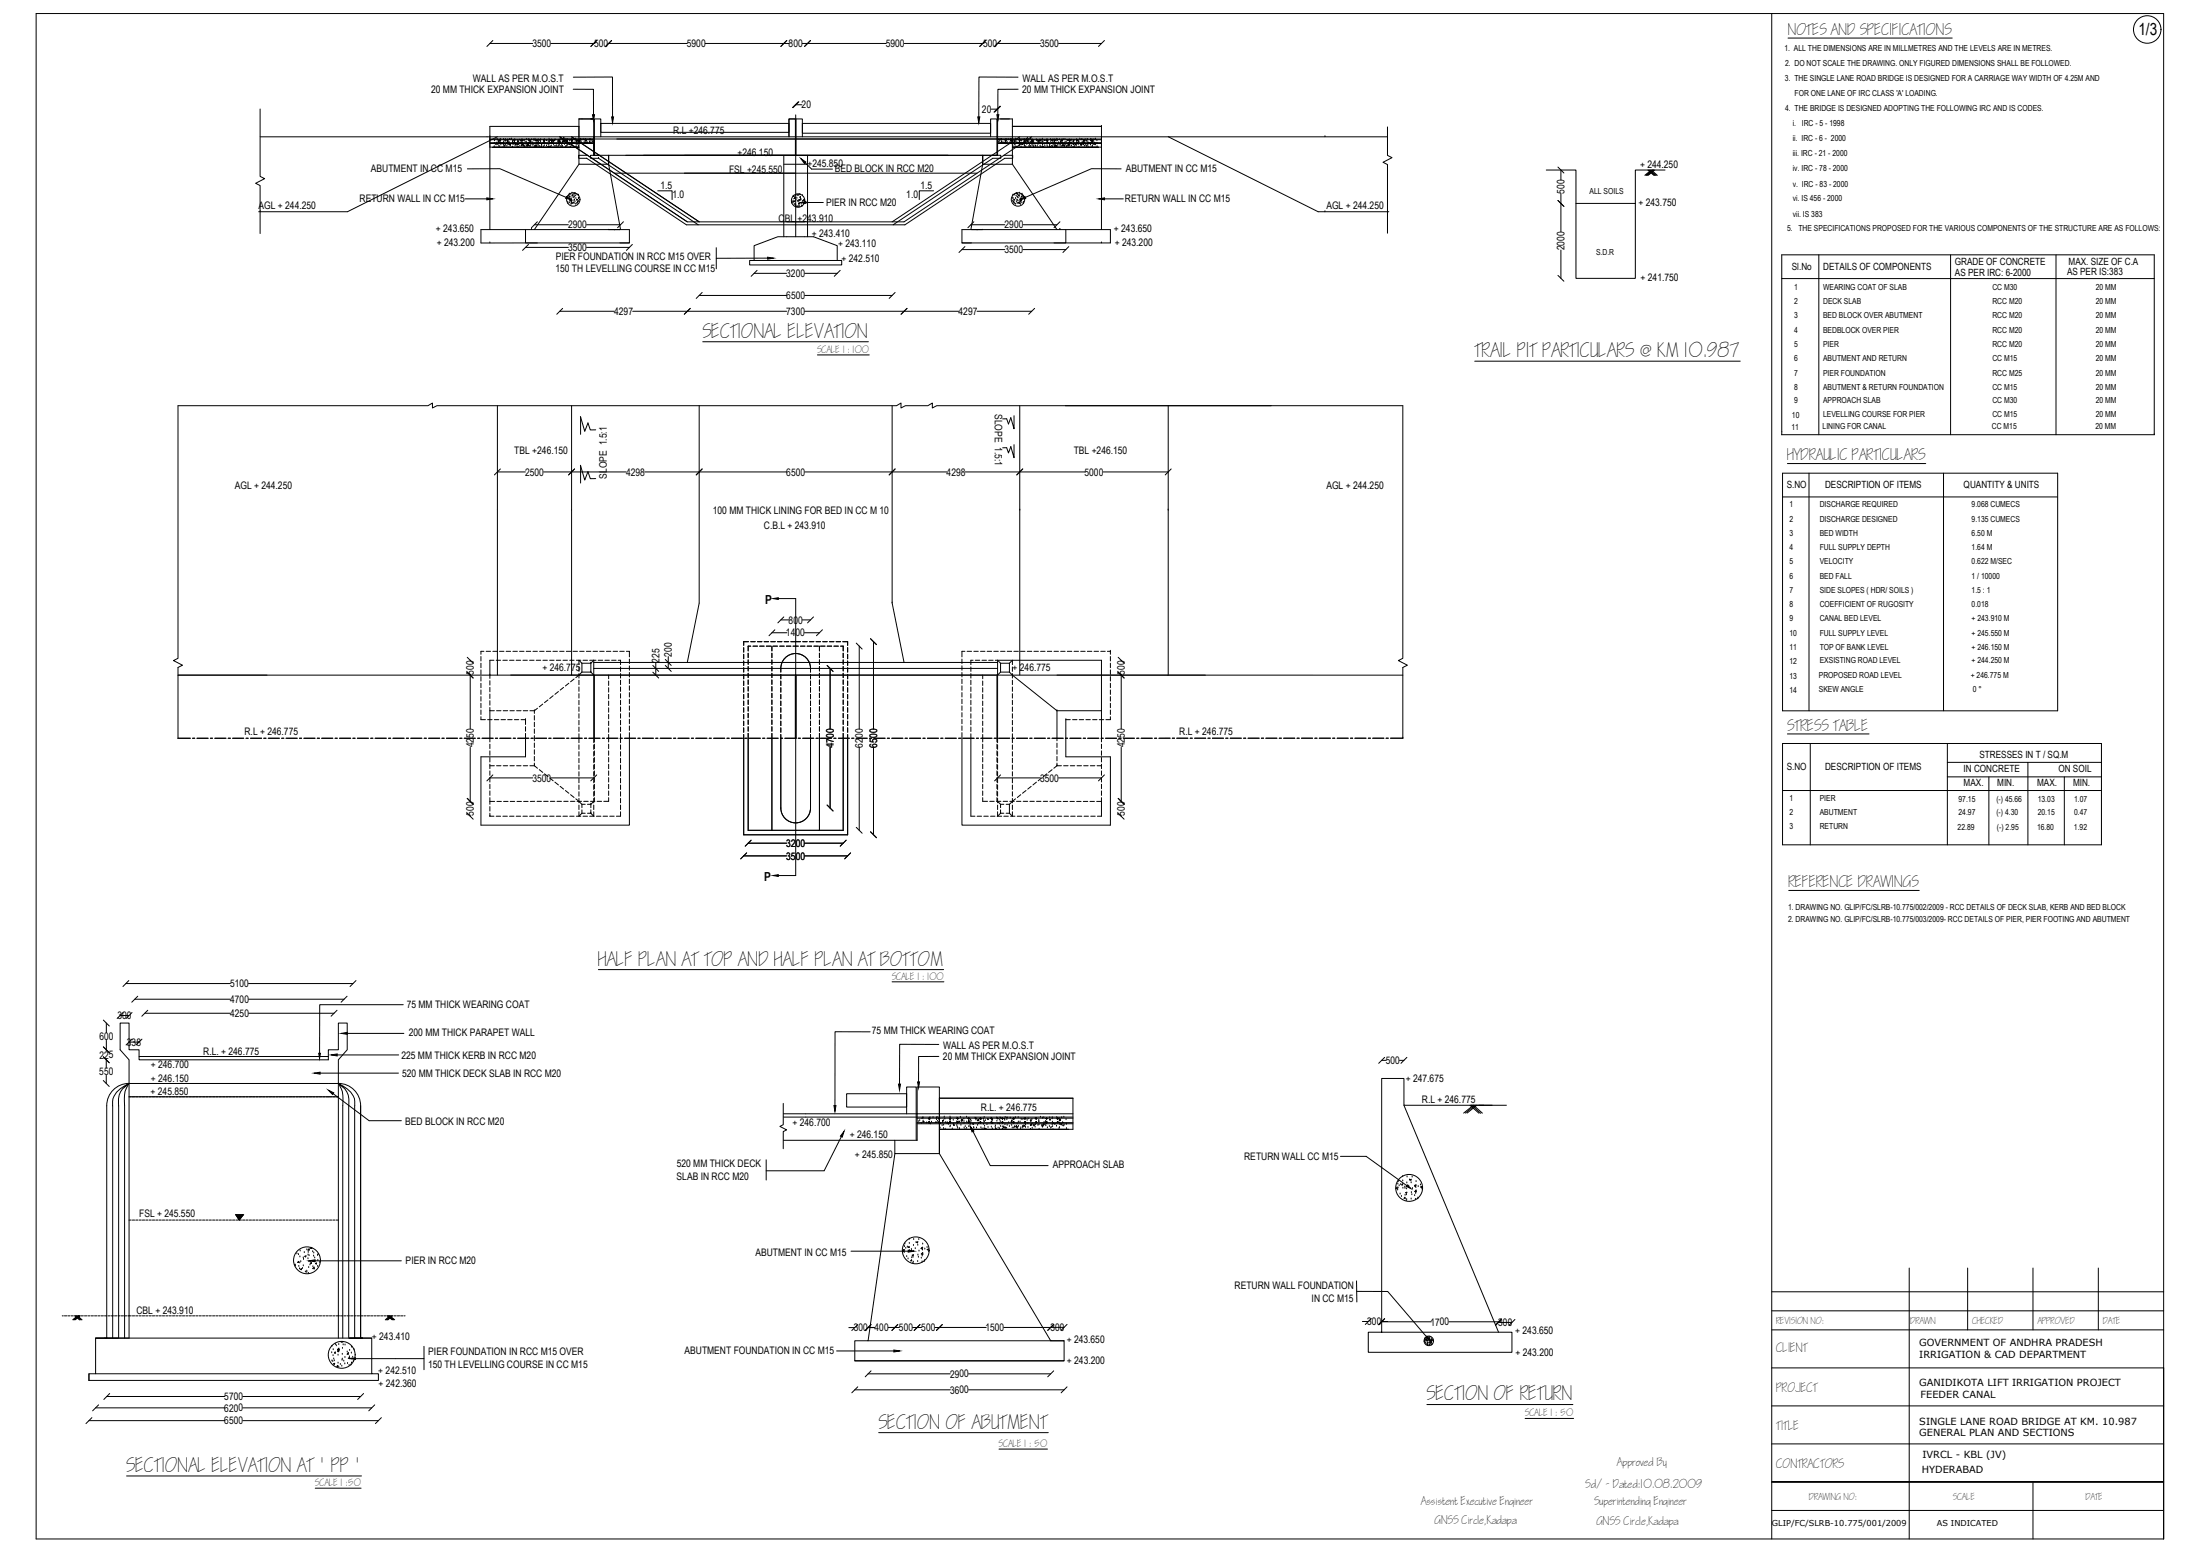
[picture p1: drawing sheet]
<svg xmlns="http://www.w3.org/2000/svg" width="1189mm" height="841mm" viewBox="0 0 1189 841" stroke-linecap="round" stroke-linejoin="round" font-family="sans-serif">
<!-- layer: MAIN -->
<g fill="#000" stroke="#000" stroke-width=".54">
<path d="M320 62h1v3zM331 63h1l-1 3zM528 63h1v3zM539 62h1l-1 3zM433 86l2 2zM263 107h3l-3 1zM306 106l3 2-3-1zM433 109h2v1zM551 108l3-2v1zM594 107h3v1zM415 139h3l-3 1zM418 323h3v1z"/>
<path d="M418 473l3-1v1zM184 558h4v1zM172 569h1v3zM170 580l3-1v1zM179 570l3-1v1zM177 589l3 1v1zM451 597h1l-1 3zM486 586h1l-1 3zM496 584h1l-1 4zM456 611l-1 3h-1zM524 608l2 3h-1zM127 656h5l-3 3z"/>
<path d="M760 640l2 2-2-1zM491 675l3 1h-3zM167 681l3-1v2zM189 734l3-1v1zM483 729l3 1h-3zM771 722l2 2z"/>
</g>
<g fill="none" stroke="#000" stroke-width=".54">
<path d="M957 7v824M265 23h23M298 23h23M329 23h42M381 23h45M434 23h45M489 23h42M539 23h23M572 23h23M966 21h89M141 59v36l2 2-5 2 3 1v26M310 48h11v14"/>
<path d="M310 42h21v21M430 57h3M536 59h3M550 42h-21v21M550 48h-11v14M265 79h48h-47M265 75h56M265 77h56M265 68h48M313 64h8zM313 64v10M321 64v10"/>
<path d="M321 74v-10h4v10M430 64h-4v10v-10h4v11M434 74v-10h-4v11M535 74v-10h4v10M539 75h56M539 77h56M539 74v-10h8v10M594 79h-47h48M595 68h-48h48M750 69v15l2 1-5 3 3 1v37M253 91h17l36 16M321 84h218"/>
<path d="M435 88l4 3h11M606 91h-16l-36 16M836 92h16v58h32v-58h16M844 92v5M889 95l3-3 4 3M890 92l4 3M891 92l3 3M892 92l3 3M893 92l-4 3M894 92l-4 3M894 92l-3 3M251 107h12"/>
<path d="M307 109h.1M307 106h.1M307 110h.1M308 105h.1M308 106h.1M308 108h.1M308 110h.1M308 109h.1M308 108l1 1zM309 110h.1M309 108h.1M309 107h.1"/>
<path d="M309 109h.1M309 104h.1M309 106h.1M309 105h.1M310 110h.1M310 107h.1M310 105h.1M310 108h.1M310 106h.1M311 104h.1M311 109h.1M311 106h.1"/>
<path d="M311 110h.1M311 107h.1M312 108h.1M312 110h.1M312 105h.1M312 109h.1M313 107h.1M313 105h.1M313 109h.1M355 103h8v5M428 109v1M428 110h.1"/>
<path d="M428 109h.1M429 109h.1M429 106h.1M429 110h.1M429 107h.1M430 110h.1M430 109h.1M430 111h.1M430 107h.1M430 106h.1M430 108h.1M431 111h.1"/>
<path d="M431 107h.1M431 105h.1M431 106h.1M431 109h.1M431 112h.1M432 109h.1M432 111h.1M432 110h-1zM432 105h.1M432 108h.1M432 112h.1M432 110h.1"/>
<path d="M432 107h.1M433 107h.1M433 108h.1M433 110h.1M433 111h.1M434 106h.1M434 109h.1M434 110h.1M434 108h.1M435 110h.1M435 108h.1M435 109h10"/>
<path d="M505 103h-8v5M547 109h.1M547 107h.1M547 105h.1M548 109h.1M548 110h.1M548 108h.1M548 105h.1M549 107h.1M549 110h.1M549 104h.1M549 106h.1"/>
<path d="M549 109h.1M550 108h.1M550 106h.1M550 110h.1M550 105h.1M550 107h.1M551 105h.1M551 110h.1M551 106h.1M551 104h.1M551 109v-1zM551 109h.1"/>
<path d="M551 107h.1M551 108h.1M552 105h.1M552 106h.1M552 109h.1M552 110h.1M552 108h.1M553 106h.1M553 110h.1M553 109h.1M597 107h10M844 105v20"/>
<path d="M852 110h32M284 134h23M289 121h18M317 134h23M317 121h18M387 134v11M415 139l-28 1M520 135h23M525 121h18M553 135h23M553 121h18M844 135v15"/>
<path d="M963 138h201v97h-201zM983 138v97M1054 138v97M1111 138v97M378 160h47M408 148h17M435 148h17M435 160h47M963 150h201M302 168h30M342 168h83M435 168h83"/>
<path d="M528 168h30M380 185h89M442 192h28M797 195h143M576 219h182v137l-2 1 5 2-3 2M687 219h-181l-2 1v-2l-3 1h-12l-2 1v-2l-3 1h-248l-2 1v-2l-3 1h-135v137l-2 1 5 2-3 2M314 225l2 8 2-5 1 4h3M314 225v10M548 225v7l-2-6-1 3-1-3h-2M963 233h.1M1164 235h.1M269 255h15"/>
<path d="M294 255h44M314 251l2 8 2-4 1 4h3M314 252v9M348 255h77M435 255h77M522 255h64M548 240v7l-2-6-1 4-1-3h-2M596 255h35M963 256h149v128h-149zM966 250h75M978 256v128M1050 256v128"/>
<path d="M963 268h149M421 323h9v150h-9M422 335h4M434 335h4M254 357h.1M354 358v7M361 355v6M417 342h8M435 342h8M464 349v45M472 347v47M606 357h.1"/>
<path d="M96 365h48M254 364v30M430 365v34M430 365v34h-6M449 361v33M606 364v30M96 399h7M104 399h1M106 399h6M114 399h1M116 399h6M123 399h2"/>
<path d="M126 399h6M133 399h1M135 399h6M143 399h1M145 399h6M152 399h1M155 399h6M162 399h1M164 399h6M171 399h2M174 399h6M181 399h1"/>
<path d="M183 399h6M191 399h1M193 399h6M200 399h2M203 399h6M210 399h1M212 399h6M220 399h1M222 399h6M229 399h1M232 399h6M239 399h1"/>
<path d="M241 399h6M248 399h2M251 399h6M258 399h1M260 399h7M268 399h1M270 399h6M277 399h2M280 399h6M287 399h1M289 399h6M297 399h1"/>
<path d="M299 399h6M306 399h1M309 399h6M316 399h1M318 399h6M325 399h2M328 399h6M335 399h1M337 399h7M345 399h1M347 399h6M354 399h2"/>
<path d="M357 399h6M364 399h1M366 399h6M374 399h1M376 399h6M383 399h1M386 399h6M393 399h1M395 399h6M402 399h2M405 399h6M412 399h1"/>
<path d="M414 399h7M422 399h1M431 399h2M434 399h6M441 399h1M443 399h6M451 399h1M453 399h6M460 399h1M463 399h6M470 399h1M472 399h6"/>
<path d="M479 399h2M482 399h6M489 399h1M492 399h6M499 399h1M501 399h6M508 399h2M511 399h6M518 399h1M520 399h6M528 399h1M530 399h6"/>
<path d="M537 399h1M540 399h6M547 399h1M549 399h6M556 399h2M559 399h6M566 399h1M569 399h6M576 399h1M578 399h6M585 399h2M588 399h6"/>
<path d="M595 399h1M597 399h6M605 399h1M607 399h6M614 399h1M617 399h6M624 399h1M626 399h6M633 399h2M636 399h6M643 399h1M646 399h6"/>
<path d="M654 399h-1M655 399h6M662 399h2M671 399h-6M672 399h1M674 399h6M682 399h1M684 399h6M691 399h1M694 399h6M702 399h-1M703 399h6"/>
<path d="M710 399h2M719 399h-6M720 399h1M723 399h6M730 399h1M732 399h6M739 399h2M742 399h6M750 399h-1M751 399h7M966 396h44M254 404v29"/>
<path d="M449 404v32M464 404v44M472 404v47M606 404v29M963 402h173v54h-173zM978 402v54M1052 402v54M1052 420h84M1052 412h84M1075 420v36M1096 412v44M1116 420v36"/>
<path d="M265 420h23M298 420h23M539 420h23M572 420h23M963 427h173M254 441h.1M404 455h21M435 455h21M606 441h.1M402 462h23M435 462h23M967 481h70"/>
<path d="M68 531h56M73 540h51M134 531h57M134 540h52M323 524h187M482 530h28M57 553v5M65 553h5v14h5v5h102v-5h6v-14h5v14l-5 5v13h-113v-13l-5-5zM65 549h5M78 547h46M134 547h47M188 558h30"/>
<path d="M218 543h-45v26M470 557h-19v40M57 562v6M57 572v5M70 563h5M75 571h102M173 580h42M182 570h33M507 564h-21v22M507 571h-11v13M747 573h2M756 573h3"/>
<path d="M57 581v4M58 597v126M61 597v126M64 597v126M67 597v126M70 585v138h-18h149M71 592h-1h107M72 592h1M73 592h2M75 592h1M77 592h1M79 592h1"/>
<path d="M81 592h1M82 592h2M84 592h1M86 592h1M88 592h1M90 592h1M91 592h2M93 592h1M95 592h1M97 592h1M99 592h1M100 592h2"/>
<path d="M102 592h1M104 592h1M106 592h1M108 592h1M109 592h2M111 592h1M113 592h1M115 592h1M117 592h1M118 592h2M120 592h1M122 592h1"/>
<path d="M124 592h1M126 592h1M127 592h2M129 592h1M131 592h1M133 592h1M135 592h1M136 592h2M138 592h2M140 592h1M142 592h1M144 592h1"/>
<path d="M146 592h1M147 592h2M149 592h1M151 592h1M153 592h1M155 592h1M156 592h2M158 592h1M160 592h1M162 592h1M164 592h1M165 592h2"/>
<path d="M167 592h1M169 592h1M171 592h1M173 592h1M174 592h2M176 592h7M180 591l19 14h18M183 585v138M185 597v126M188 597v126M192 597v126M195 597v126"/>
<path d="M423 596v12h-2l4 2-2 1v10M508 593h72h-72v9v-15h-12v15M794 597l5 4M795 597h11M795 597l5 4M797 597l-5 4M798 597l-5 4M455 614l-10 18h-31M490 602v-15h5v15M496 603h84M496 604h84M496 606h84"/>
<path d="M496 607h84M526 611l9 19h31M577 610h-69h72M791 601l5-4 5 4M414 626v11M724 625h14l22 15M755 640h.1M756 638h.1M757 640h.1M758 639v1h-1zM758 636h.1M758 638h.1"/>
<path d="M760 639h.1M760 636h.1M762 637h.1M762 637h1l-1 1zM763 639h.1M763 636h.1M765 638h.1M70 659h1M72 659h1M73 659h2M75 659h1M77 659h1"/>
<path d="M79 659h1M81 659h1M82 659h2M84 659h1M86 659h1M88 659h1M90 659h1M91 659h2M93 659h1M95 659h1M97 659h1M99 659h1"/>
<path d="M100 659h2M102 659h1M104 659h1M106 659h1M108 659h1M109 659h2M111 659h1M113 659h1M115 659h1M117 659h1M118 659h2M120 659h1"/>
<path d="M122 659h1M124 659h1M126 659h1M127 656h5l-3 3zM127 659h2M129 659h1M131 659h1M133 659h1M135 659h1M136 659h2M138 659h2M140 659h1"/>
<path d="M142 659h1M144 659h1M146 659h1M147 659h2M149 659h1M151 659h1M153 659h1M155 659h1M156 659h2M158 659h1M160 659h1M162 659h1"/>
<path d="M164 659h1M165 659h2M167 659h1M169 659h1M171 659h1M173 659h1M174 659h2M176 659h1M178 659h1M180 659h1M182 659h1M754 642l1-1v1h-1"/>
<path d="M755 643h.1M755 642h.1M756 640h.1M757 645h.1M757 646h.1M758 642h.1M759 641h.1M759 647h.1M759 642h.1M759 646h.1M760 644v1zM760 649h.1"/>
<path d="M760 645h.1M760 642h.1M760 648h.1M761 641h.1M763 648h.1M763 644h.1M763 645h.1M763 642h.1M764 646h.1M765 640l-1 1h1M765 640v1M765 641h.1"/>
<path d="M765 648h.1M765 645h.1M765 644h.1M765 640h.1M765 643v1zM766 647v1M766 647h.1M766 641h.1M768 640h.1M768 641h.1M768 642h.1M160 677h.1"/>
<path d="M161 678h.1M162 679h.1M162 676h.1M164 679h.1M164 677h.1M165 679v-1v1zM166 675h.1M166 680h.1M166 678h.1M167 676h.1M167 675h-1zM167 678h.1"/>
<path d="M167 675h.1M168 674h1M169 676h.1M169 679h.1M170 677h.1M170 679h.1M172 678h.1M460 676h31M488 676v-1v1M489 677h.1M489 673h.1M489 675h.1"/>
<path d="M489 672h.1M489 674h.1M490 679h.1M490 674h.1M491 673v1zM491 669h.1M491 672h.1M492 676h.1M493 675h.1M493 676h.1M493 679h.1M493 678h1h-1z"/>
<path d="M494 673h.1M494 670h.1M495 674h.1M495 671h.1M495 671h1zM496 673h.1M496 678h.1M496 679h.1M496 670h.1M497 676h.1M498 680h.1M498 674h.1"/>
<path d="M498 675h.1M498 678h.1M499 674h.1M499 672h.1M499 677h-1h1v1M500 675h.1M501 674h.1M501 675h1zM502 676h.1M159 683l1 1M160 684h.1M161 681v1z"/>
<path d="M161 684h.1M162 685h.1M162 682h.1M162 686l1-1v1zM163 682h.1M163 685h.1M164 684h.1M164 680h.1M165 687h.1M166 687h.1M167 688h.1M167 685h.1"/>
<path d="M167 681h.1M168 683h.1M168 682h.1M168 682v1v-1zM169 684h.1M170 684v1h-1zM170 681h47M170 682h1v1zM172 684h.1M172 681h.1M173 682h.1M491 680h.1"/>
<path d="M493 680v1h-1zM493 682h.1M494 682h.1M496 681h.1M498 682h.1M500 681h-1M500 681h.1M733 692v11M733 698h17l21 24M957 698h212M1032 685v146M1063 685v33"/>
<path d="M1099 685v33M1134 685v33M34 711h.1M35 711h1M37 711h1M38 711h2M39 713l3-2 2 2M40 711h1l3 2M41 711l2 2M42 711h1M42 711l-2 2M43 711l-3 2"/>
<path d="M43 711l-2 2M44 711h1M46 711h1M47 711h2M49 711h1M51 711h1M53 711h1M55 711h1M56 711h2M58 711h1M60 711h1M62 711h1"/>
<path d="M64 711h1M66 711h1M67 711h2M69 711h2M72 711h1M73 711h2M75 711h1M77 711h1M79 711h1M81 711h1M82 711h2M84 711h1"/>
<path d="M86 711h1M88 711h1M90 711h1M91 711h2M93 711h1M95 711h1M97 711h1M99 711h1M100 711h2M102 711h1M104 711h1M106 711h1"/>
<path d="M108 711h1M109 711h2M111 711h1M113 711h1M115 711h1M117 711h1M118 711h2M120 711h1M122 711h1M124 711h1M126 711h1M127 711h2"/>
<path d="M129 711h1M131 711h1M133 711h1M135 711h1M136 711h2M138 711h2M140 711h1M142 711h1M144 711h1M146 711h1M147 711h2M149 711h1"/>
<path d="M151 711h1M153 711h1M155 711h1M156 711h2M158 711h1M160 711h1M162 711h1M164 711h1M165 711h2M167 711h1M169 711h1M171 711h1"/>
<path d="M173 711h1M174 711h2M176 711h1M178 711h1M180 711h1M182 711h1M184 711h1M186 711h1M188 711h1M189 711h2M191 711h1M193 711h1"/>
<path d="M195 711h1M197 711h1M198 711h2M200 711h1M202 711h1M204 711h1M206 711h1M207 711h2M209 711l3 2M209 711h1M210 711l2 2M210 711l3 2"/>
<path d="M212 711l-3 2M212 711l-2 2M212 711h-1l-2 2M213 711h1M213 713l-2-2-3 2M215 711h1M217 711h1M218 711h1M459 717h3M469 717h3M469 717h4M480 717h6"/>
<path d="M493 717h5M533 717h-28M575 717h-33M736 714h3M747 714h3M747 714h26M783 714h27M810 714h7M957 718h212M957 708h212M179 731h.1M179 727h.1"/>
<path d="M179 735h.1M180 735h.1M180 732h.1M180 729h.1M180 737l1-1v1zM180 734h.1M181 735h.1M181 730v1v-1M181 726h.1M182 727h.1M182 729l1-1v1zM183 738h-1z"/>
<path d="M183 730h.1M183 730v-1v1zM183 736h.1M183 732h.1M183 726h.1M183 738h.1M184 737h.1M184 725h.1M185 738h.1M185 735h.1M185 732h.1M185 734h.1"/>
<path d="M185 728h.1M185 725h.1M185 726h.1M186 735h.1M186 737h.1M186 733h.1M186 727h.1M188 730h.1M188 737h.1M188 731v1v-1zM188 731h.1M188 734l1-1v1z"/>
<path d="M189 738h.1M189 733h.1M189 729h.1M190 737h.1M190 734h.1M190 731h.1M190 736h.1M190 728h.1M191 733h.1M191 735h.1M191 729h.1M192 734h37"/>
<path d="M229 727v13M452 730h31M770 724v1M770 725h.1M770 724h.1M770 723h.1M771 724h.1M771 726h.1M771 723h.1M771 722h.1M771 725h.1M772 727h.1"/>
<path d="M772 726h.1M772 725h.1M772 723h.1M772 722h.1M772 724h.1M773 723h.1M773 725h.1M773 726h.1M773 722h.1M773 724h.1M773 727h.1M774 726h.1"/>
<path d="M774 724h.1M775 724h.1M775 725h.1M957 739h212v92v-824h-1149v824h1149M48 742v4M58 754h63M131 754h64M462 751h52M469 742h45M523 751h52M523 742h45M771 759h79"/>
<path d="M957 759h212M48 767h73M52 760h69M131 767h73M131 760h70M475 774h91M824 766h26M957 780h212M68 797h127M540 783h26M170 804h25M957 816h212"/>
<path d="M1099 800v31M1169 800h-212h212"/>
<circle cx="1160" cy="16" r="7"/>
<circle cx="310" cy="108" r="4"/>
<circle cx="431" cy="108" r="4"/>
<circle cx="550" cy="108" r="4"/>
<circle cx="761" cy="642" r="7"/>
<circle cx="495" cy="675" r="7"/>
<circle cx="166" cy="681" r="7"/>
<circle cx="185" cy="732" r="7"/>
<circle cx="772" cy="724" r="2.6"/>
</g>
<!-- layer: 0 -->
<g fill="none" stroke="#000" stroke-width=".54">
<path d="M266 22l-3 3M322 22l-3 3M331 22l-4 3M425 22l-3 3M438 22l-3 3M533 22l-4 3M541 22l-4 3M597 22l-3 3M431 55l-3 3M432 55l-3 3M540 57l-3 4M541 57l-4 4"/>
<path d="M141 74h609M265 74h.1M265 68v56M267 78h.1M267 79h.1M267 76h.1M268 78h.1M268 75h.1M268 77h.1M269 78h.1M269 75h.1M269 74l-81 40h-48"/>
<path d="M269 76h.1M269 76h1zM270 79h.1M270 77h.1M270 78h.1M270 76h.1M271 75h.1M271 78h.1M272 77h.1M272 79h.1M272 75h.1M272 76h.1"/>
<path d="M272 78h.1M273 79h.1M273 76h.1M273 75h.1M273 78h.1M274 79h.1M274 77h.1M275 78h.1M275 77h.1M275 77h-1zM275 75h.1M276 78h.1"/>
<path d="M276 79h.1M276 75h.1M277 79h.1M277 78h.1M277 77h.1M277 76h.1M278 78h.1M278 76h.1M278 79h.1M279 78h.1M279 79h.1M279 77h.1"/>
<path d="M279 76h.1M280 76h.1M280 77l-1 1h1M280 78h.1M280 79h.1M281 76h.1M281 79h.1M281 77h.1M282 79h.1M282 78h.1M282 77h.1M282 76h.1"/>
<path d="M283 78h.1M283 76h.1M283 79h.1M284 79h.1M284 77h.1M284 78h.1M284 75h.1M285 79v-1zM285 79h.1M285 77h.1M285 78h.1M285 75h.1"/>
<path d="M286 79h.1M286 76h.1M286 77h.1M287 79h.1M287 76h.1M287 77h.1M287 78h.1M287 75h.1M288 78h.1M288 77h.1M288 75h1M289 76h.1"/>
<path d="M289 79h.1M289 75h.1M289 78h.1M290 79h.1M291 75h.1M291 78h.1M291 77h.1M291 76h.1M291 79h.1M292 79h.1M292 77h.1M292 76h.1"/>
<path d="M292 75h.1M293 79h.1M293 78h.1M294 77h.1M294 76h.1M294 79h.1M295 79h.1M295 76h.1M296 78h.1M296 79h.1M296 76h.1M297 79h.1"/>
<path d="M297 78h.1M297 77h.1M297 75h.1M297 76h.1M298 76h.1M298 79h.1M299 77h.1M299 76h.1M299 78h.1M299 79h.1M300 76h.1M300 75l-1 1z"/>
<path d="M300 79h.1M301 77h.1M301 79h.1M302 79h.1M302 78h.1M302 76h.1M302 77h.1M303 77h.1M303 75h.1M303 79h.1M304 79h.1M304 79h-1"/>
<path d="M304 75h252M304 77h.1M304 76h.1M305 76h.1M305 75h.1M305 77h.1M305 78h.1M306 79h.1M306 77h.1M307 75h.1M307 77h.1M307 78h.1"/>
<path d="M308 78h.1M308 76h.1M308 79h.1M309 78h.1M309 74l69 46M309 77h.1M309 75h.1M309 76h.1M309 79h.1M310 78h.1M310 77h.1M311 77h.1"/>
<path d="M311 79h.1M311 76h.1M311 75h.1M311 78h.1M312 77h.1M312 78h.1M313 77h.1M313 79h.1M313 74v15h16l6 35M314 75h.1M314 76h.1M314 77h.1"/>
<path d="M315 75h.1M316 77h.1M316 75h.1M316 76h.1M317 77h.1M319 77h.1M319 75h.1M319 76h.1M320 76h.1M320 77h.1M321 74v10M325 67h101v4h-101z"/>
<path d="M430 75v9M430 62v66M434 67h101v5h-101zM539 74v10M539 74v10h-109h82M540 77h.1M540 76h.1M541 77h.1M541 76h.1M541 75h.1M542 77h.1M543 77h.1"/>
<path d="M544 76h.1M544 77h.1M544 75h.1M545 75h.1M546 77h.1M546 75h.1M546 76h.1M547 74v15h-16l-6 35M547 77h.1M547 79h.1M548 78h.1M549 76h.1"/>
<path d="M548 77h.1M549 79h.1M549 78h.1M549 75h.1M549 77h.1M550 77h.1M550 78h.1M551 77h.1M551 76h.1M551 79h.1M551 75h.1M551 78h.1"/>
<path d="M551 74l-69 46M552 79h.1M552 76h.1M552 78h.1M553 78h.1M553 75h.1M553 77h.1M554 79h.1M554 77h.1M555 75h.1M555 78h.1M555 76h.1"/>
<path d="M555 77h.1M556 76h.1M556 77h.1M556 79h.1M556 79h1M557 75h.1M557 79h.1M557 77h.1M558 76h.1M558 74l-69 46h-64M558 79h.1M558 77h.1"/>
<path d="M558 78h.1M559 77h.1M559 79h.1M560 76h.1M560 75l1 1zM561 79h.1M561 76h.1M561 78h.1M561 77h.1M562 76h.1M562 79h.1M563 76h.1"/>
<path d="M563 78h.1M563 77h.1M563 79h.1M563 75h.1M564 79h.1M564 76h.1M564 78h.1M565 76h.1M565 79h.1M566 76h.1M566 77h.1M566 79h.1"/>
<path d="M567 79h.1M567 78h.1M568 75h.1M568 77h.1M568 76h.1M568 79h.1M569 78h.1M569 79h.1M569 76h.1M569 75h.1M569 77h.1M570 79h.1"/>
<path d="M571 76h.1M571 78h.1M571 79h.1M571 75h.1M571 75h1M572 78h.1M572 77h.1M573 75h.1M573 77h.1M573 78h.1M573 79h.1M573 76h.1"/>
<path d="M574 76h.1M574 77h.1M574 79h.1M575 75h.1M575 78h.1M575 78v1zM575 77h.1M575 79h.1M576 77h.1M576 78h.1M576 79h.1M577 76h.1"/>
<path d="M577 78h.1M577 79h.1M578 78h.1M578 76h.1M578 77h.1M578 79h.1M579 76h.1M579 77h.1M579 79h.1M580 76h.1M580 79h.1M580 78h.1"/>
<path d="M580 77v1M580 77h.1M581 79h.1M581 78h.1M582 79h.1M582 76h.1M582 78h.1M583 78h.1M583 76h.1M583 77h.1M583 79h.1M583 75h.1"/>
<path d="M584 78h.1M584 79h.1M584 75h.1M585 78h.1M585 77h.1M585 75h.1M585 77h1zM586 77h.1M586 79h.1M587 78h.1M587 75h.1M587 76h.1"/>
<path d="M587 79h.1M588 76h.1M588 78h.1M588 75h.1M588 77h.1M588 79h.1M589 78h.1M589 75h.1M590 76h.1M590 79h.1M590 77h.1M590 78h.1"/>
<path d="M590 76h1zM591 76h.1M591 78h.1M591 77h.1M591 75h.1M592 78h.1M592 75h.1M593 76h.1M593 78h.1M593 79h.1M595 68h.1M595 68v56"/>
<path d="M631 74l81 40h38M716 74h.1M313 89l-24 35M317 85h.1M318 84h-5v1h4M323 85h.1M323 85l54 36M324 84h-5v1h4M329 84v5v-5M332 94h196M370 84h60M424 84v44"/>
<path d="M424 89h12M436 84v44M531 84v5v-5M536 84h5v1h-4l-54 36M542 84h5v1h-4l-54 36h-118l-54-36M547 89l24 35M842 90l3 3M141 114h.1M290 120l-3 3M337 120l-3 3M371 120l-69-46 69 46h59M526 120l-3 3"/>
<path d="M573 120l-3 3M716 114h.1M842 108l3 3M265 131h.1M284 124v7h56M286 132l-4 3M287 124h.1M290 131h-30v-7h80v7h-5M329 124h.1M332 124h.1M335 124h.1M342 132l-3 3"/>
<path d="M408 133l12-5h20l12 5v8h-44zM521 133l-3 3M525 131h-5v-7h80v7h-30M525 124h.1M528 124h.1M531 124h.1M573 124h.1M576 124v7h-56M578 133l-4 3M595 131h.1M379 158l-3 3M408 141h-3v2h50v-2h-3"/>
<path d="M409 146l-3 3M454 146l-3 3M484 158l-4 3M842 149l3 3M304 167l-3 3M373 167l-3 3M490 167l-3 3M559 167l-3 3M269 219v146M309 219v146M378 219v107l-7 32M482 219v107l7 32"/>
<path d="M551 219v146M631 219v146M270 253l-3 4M310 253l-3 4M379 253l-3 4M484 253l-4 4M553 253l-4 4M633 253l-3 4M551 275h.1M631 275h.1M424 333l-4 3M440 333l-4 3"/>
<path d="M482 326h.1M252 355l4 3M260 355v2M260 358v3M262 352h-2v1M263 352h2M266 352h3M267 357h-2v8M268 357h3M270 352h2M272 357h2M274 352h2"/>
<path d="M275 357h3M277 352h3M279 357h2M281 352h2M283 357h2M284 352h3M286 357h3M288 352h2M290 357h2M292 352h2M293 357h3M295 352h3"/>
<path d="M297 357h2M299 352h2M301 357h2M302 352h3M304 357h3M306 352h2M308 357h2M310 352h2M311 357h3M313 352h3M314 358h5M314 358v5"/>
<path d="M314 358l-1-1v2M315 357h2M317 352h2M319 357h3M319 358h.1M319 358l2-1v44M319 358v5M320 352h3M321 358h218M323 357h3M324 352h2M327 357h2"/>
<path d="M328 352h2M331 357h2M331 352h3M334 357h1v2M335 352h2M339 352h1v3M340 356v2M340 360v2M353 359l3 4M360 359l3 4M360 356l3 3M402 350v2"/>
<path d="M402 353v3M402 357v2M404 353v2M404 356v3M405 347h-3v2M406 349h-2v3M406 347h2M407 349h2M409 347h3M411 349h2M413 347h2M414 349h3"/>
<path d="M417 347h2M417 349v3M417 353v2M417 356v3M418 349h2M419 340l-3 3M420 347h3M421 349h3M424 347h2M425 349h2M427 347h6M429 349h2"/>
<path d="M433 349h2M434 347h2M436 349h3M437 347h3M440 349h2M441 347h2M443 349v3M443 353v2M443 356v3M443 349h3M444 340l-3 3M445 347h2"/>
<path d="M447 359l3 4M447 349h2M448 347h3M451 349h2M452 347h2M454 349h2v3M455 347h3v2M456 353v2M456 356v3M458 350v2M458 353v3M458 357v2"/>
<path d="M463 347l3 4M470 345l4 3M520 356v2M520 360v2M521 352h-1v3M523 352h2M526 357h-1v2M526 352h3M527 357h2M530 352h2M531 357h2M533 352h3"/>
<path d="M534 357h3M537 352h2M538 357h57v8M541 358h4M541 358v5M541 352h2M541 358l-2-1v44M544 352h3M545 358v5M545 358l2-1v2M548 352h2M551 352h3"/>
<path d="M555 352h3M559 352h2M562 352h3M566 352h2M570 352h2M573 352h3M577 352h2M580 352h3M584 352h2M588 352h2M591 352h3M595 352h2"/>
<path d="M598 352h2M600 352h.1M600 352v1M600 355v2M600 358v3M604 355l3 3M96 361v38M96 365h662M252 363l4 3M260 362v2M260 365v3M260 369v2"/>
<path d="M260 373v2M260 376v3M260 380v2M265 365h.1M265 365v1M265 368v2M265 371v3M265 375v2M265 378v3M296 378l-2 2M299 376l-2 1M302 374l-2 1"/>
<path d="M305 371l-2 2M307 369l-1 2M310 367l-2 1M313 360v3M313 364v2M313 367v3M313 371v2M313 375v2M313 378v3M314 363h5M314 363l-3 3M319 363h.1"/>
<path d="M319 363l2 2M321 361h218M321 365v36M329 365v2M329 368v2M329 371v3M329 375v2M329 379v2M335 360v3M335 364v2M335 367v3M335 371v2"/>
<path d="M335 375v2M335 378v3M340 363v3M340 367v2M340 370v3M340 374v2M340 378v2M353 363l3 3M402 361v2M402 364v3M402 368v2M402 371v3"/>
<path d="M402 375v2M402 379v2M404 360v2M404 364v2M404 367v3M404 371v2M404 374v3M404 378v3M417 360v2M417 364v2M417 367v3M417 371v2"/>
<path d="M417 374v3M417 378v3M422 363a8 8 0 0 1 8-10 8 8 0 0 1 8 10M422 364v3M422 368v2M422 371v3M422 375v2M422 379v2M438 364v3M438 368v2M438 371v3M438 375v2"/>
<path d="M438 379v2M443 360v2M443 364v2M443 367v3M443 371v2M443 374v3M443 378v3M456 360v2M456 364v2M456 367v3M456 371v2M456 374v3"/>
<path d="M456 378v3M458 361v2M458 364v3M458 368v2M458 371v3M458 375v2M458 379v2M520 363v3M520 367v2M520 370v3M520 374v2M520 378v2"/>
<path d="M525 360v3M525 364v2M525 367v3M525 371v2M525 375v2M525 378v3M531 365v2M531 368v2M531 371v3M531 375v2M531 379v2M539 365v36"/>
<path d="M541 363h4M541 363l-2 2M545 363l26 21M547 360v3M547 364v2M547 367v3M547 371v2M547 375v2M547 378v3M595 365h.1M595 365v36M600 362v2"/>
<path d="M600 365v3M600 369v2M600 373v2M600 376v3M600 380v2M604 363l3 3M758 361v38M260 387v2h2M260 384v2M263 389h3M265 384h2M265 382v19"/>
<path d="M267 389h3M268 384h3M271 389h2M272 384h2M274 389h3M276 384h2M278 389h2M279 384h3M282 389h2M283 384h2M284 396v13h-24v37M284 389h.1"/>
<path d="M284 389v2M284 393v2M286 384h3M289 384h.1M289 384v1M289 387v2M289 390v3M289 394v2M289 397v3M290 383l-1 1M293 380l-2 2M313 382v2"/>
<path d="M313 386v2M313 389v3M313 393v2M313 396v5M329 382v3M329 386v2M329 390v2M329 393v3M329 397v4M335 382v2M335 386v2M335 389v3"/>
<path d="M335 393v2M335 396v5M340 396v50h-80M340 381v3M340 385v2M340 389v2M340 392v3M402 382v3M402 386v2M402 390v2M402 393v3M402 397v54h56v-54"/>
<path d="M404 396v53h52v-53M404 382v2M404 385v3M404 389v2M404 393v2M417 382v2M417 385v3M417 389v2M417 393v2M417 396v53M422 397v39a8 8 0 0 0 8 8 8 8 0 0 0 8-8v-39M422 382v3"/>
<path d="M422 386v2M422 390v2M422 393v3M430 399h.1M438 382v3M438 386v2M438 390v2M438 393v3M443 382v2M443 385v3M443 389v2M443 393v2"/>
<path d="M443 396v53M456 382v2M456 385v3M456 389v2M456 393v2M458 382v3M458 386v2M458 390v2M458 393v3M520 396v50h80M520 381v3M520 385v2"/>
<path d="M520 389v2M520 392v3M525 382v2M525 386v2M525 389v3M525 393v2M525 396v45h2M531 382v3M531 386v2M531 390v2M531 393v3M531 397v4"/>
<path d="M547 382v2M547 386v2M547 389v3M547 393v2M547 396v5M571 384h.1M571 384h24M571 384v16M576 389v20h24v37M576 389h.1M576 389h2M580 389h2"/>
<path d="M583 389h3M587 389h2M590 389h3M594 389h2M600 387v2h-2M600 384v2M758 399h.1M265 414h2M265 402v2M265 406v2M265 409v3M265 413v2"/>
<path d="M265 416v3M266 419l-3 3M268 414h3M272 414h2M276 414h2M279 414h3M283 414h2M286 414h3M289 414h.1M289 401v3M289 405v2M289 409v2"/>
<path d="M289 412v2M289 414l1 1M291 416l2 1M294 418l2 1M313 402v3M313 406v2M313 410v2M313 413v3M313 417v2M321 402v3M321 406v2M321 410v2"/>
<path d="M321 413v3M321 417v2M321 402v2M321 409v3M321 413v2M321 416v3M322 419l-3 3M329 402v2M329 406v2M329 409v3M329 413v2M329 416v3"/>
<path d="M335 402v3M335 406v2M335 410v2M335 413v3M335 417v2M531 402v2M531 406v2M531 409v3M531 413v2M531 416v3M539 402v2M539 406v2"/>
<path d="M539 409v3M539 413v2M539 416v3M539 402v3M539 410v2M539 413v3M539 417v2M541 419l-4 3M547 402v3M547 406v2M547 410v2M547 413v3"/>
<path d="M547 417v2M566 418l-2 1M569 416l-2 1M571 414h.1M571 414h3M571 401v3M571 405v2M571 409v2M571 412v2M571 414l-2 1M575 414h2M578 414h3"/>
<path d="M582 414h2M586 414h2M589 414h3M593 414h2M595 402v2M595 406v2M595 409v3M595 413v2M595 416v3M597 419l-3 3M252 439l4 3M256 434l-4-3 4 3"/>
<path d="M265 433h2M265 420v2M265 424v2M265 427v3M265 431v3M265 436v2M265 439v2M269 433h2M272 433h3M276 433h2M279 433h3M283 433h2"/>
<path d="M289 433h-2M290 433h3M294 433h2M297 420l2 2M297 433h3M300 422l2 2M301 433h2M303 425l2 1M305 433h2M306 427l1 1M308 433h3M308 429l2 2"/>
<path d="M311 431l3 3M312 433h2M313 420v3M313 424v2M313 428v2M313 431v3M313 435v2M313 438v3l1-2M314 439h2M314 434v2M314 434h2M314 437v2"/>
<path d="M315 433h3M317 434h2M317 439h2M319 433h2M319 434h.1M319 439h.1M319 434v2M319 437v2M321 420v3M321 424v2M321 428v2M321 431v3"/>
<path d="M321 435v2M321 438v3l-2-2M321 433l-2 1M321 420v2M321 427v3M321 431v2M323 433h2M329 431v2h-3M329 420v2M329 424v2M329 427v3M335 438v3h-2"/>
<path d="M335 420v3M335 424v2M335 428v2M335 431v3M335 435v2M447 435l3 3M531 420v2M531 424v2M531 427v3M531 431v2h3M535 433h2M538 433h3"/>
<path d="M539 420v2M539 424v2M539 427v3M539 431v2M539 420v3M539 428v2M539 431v3M539 435v2M539 438v3l2-2M539 433l2 1M541 434v2M541 439h.1"/>
<path d="M541 434h1M541 439h1M541 437v2M542 433h3M544 439h1M544 434h1M545 434v5M546 433h2M547 420v3M547 424v2M547 428v2M547 431v3"/>
<path d="M547 435v2M547 438v3l-2-2M549 431l-4 3M549 433h3M552 429l-2 2M553 433h2M554 427l-1 1M557 433h2M557 425l-2 1M560 422l-2 2M560 433h3M563 420l-2 2"/>
<path d="M564 433h2M567 433h3M571 433h2M575 433h2M578 433h3M582 433h2M585 433h3M589 433h2M593 433h2M595 433v8h-2M595 420v2M595 424v2"/>
<path d="M595 427v3M595 431v2M604 431l3 3M604 439l3 3M265 441h.1M265 441h2M268 441h3M272 441h2M275 441h3M279 441h2M283 441h2M286 441h3"/>
<path d="M290 441h2M293 441h3M297 441h2M301 441h2M304 441h3M308 441h2M311 441h3M315 441h2M319 441h2M322 441h3M326 441h2M329 441h3"/>
<path d="M403 457l3-3-3 3M457 454l-3 3M463 447l3 3M470 449l4 4M528 441h2M532 441h2M535 441h3M539 441h2M542 441h3M546 441h2M550 441h2M553 441h3"/>
<path d="M557 441h2M561 441h2M564 441h3M568 441h2M571 441h3M575 441h2M579 441h2M582 441h3M586 441h2M589 441h3M403 461l-3 3M460 461l-4 3"/>
<path d="M70 530l-4 3M74 538l-3 3M188 538l-4 3M192 530l-3 3M56 551l3 3M67 547l-4 3M71 547l-3 3M80 546l-3 3M182 546l-3 3M56 571l3 3M56 565l3 4M71 561l-3 3"/>
<path d="M77 561l-3 3M748 571l-3 3M760 571l-3 3M56 584l3 3M58 597a12 12 0 0 1 12-12 15 15 0 0 0-3 12M61 597a10 10 0 0 1 6-10l3-2a11 11 0 0 0-6 12M188 597l1-1a10 10 0 0 0-6-11 12 12 0 0 1 9 12M195 597a12 12 0 0 0-12-12 15 15 0 0 1 2 12M458 591h32v7h-32zM580 593v17M759 597l51 123M814 597h-55v-14h-12v137h-8v10h78v-10h-70"/>
<path d="M423 602h157M423 603h73M484 616v7h24l60 101h7v11h-113v-11h7l15-101M495 602v14M496 602v14h-73M496 606h.1M497 605h.1M498 607h.1M498 604h.1M499 604h.1M499 606h.1M501 607h.1"/>
<path d="M502 607h.1M502 604h.1M502 605h.1M503 604h.1M503 607h.1M503 606h.1M504 604h.1M506 606h.1M506 604h.1M506 605h.1M507 606h.1M508 602v21v-21"/>
<path d="M508 606v1zM508 607h.1M508 609h.1M509 608h.1M509 605h1zM509 606h.1M510 605h.1M510 610h.1M510 608h.1M510 603h.1M511 605h.1M511 610h.1"/>
<path d="M511 606h.1M512 606v1zM513 607h.1M513 606h.1M513 605h.1M513 609h.1M513 603h.1M514 608h.1M515 610h.1M515 607h.1M515 605h.1M515 608h.1"/>
<path d="M515 608h1zM517 608h.1M517 606h.1M517 604h.1M517 609h.1M518 609h.1M518 606h1zM519 610h.1M519 604h.1M519 608h.1M519 605h1l-1 1M520 605h.1"/>
<path d="M520 606h.1M521 604h.1M521 607h.1M521 606h.1M521 609h.1M521 610h1M522 609h.1M522 603h.1M522 606h.1M523 604h.1M523 605l1 1zM524 609h.1"/>
<path d="M524 606h.1M524 605h.1M525 607h.1M525 610h.1M525 606h.1M526 607h.1M526 609h.1M527 604h.1M527 604h1h-1zM527 605h.1M528 609h.1M528 605h.1"/>
<path d="M528 608h.1M529 605h.1M529 607h.1M530 604h.1M530 604h1zM530 609h.1M531 610h.1M531 605h.1M532 607h.1M532 606h.1M532 609h.1M532 604h.1"/>
<path d="M532 610h.1M532 608h.1M532 605h.1M533 610h.1M533 607h.1M534 604v1zM534 609h.1M536 604h.1M536 606h.1M536 609h.1M536 605h.1M536 606l1 1z"/>
<path d="M536 610h.1M538 609h.1M538 608h.1M538 609v1zM539 604h.1M539 606h.1M539 605h.1M539 607h.1M539 609h.1M540 607h.1M540 610h.1M540 605h.1"/>
<path d="M541 606h.1M541 604l-1-1 1 1M541 608h.1M542 609h.1M542 610v-1v1M542 609h1zM543 605h.1M543 607h.1M543 610h.1M543 609h.1M543 604h.1M544 609h.1"/>
<path d="M544 605h.1M544 608h.1M544 603h.1M545 606h.1M545 608h.1M546 604h.1M546 606h1zM547 606h.1M547 608h.1M547 609h.1M547 605h.1M548 604h.1"/>
<path d="M548 607h.1M548 609h.1M548 605h.1M548 609h1l-1-1v1M549 604h.1M549 608h.1M549 608l1 1h-1zM550 607h.1M550 610h.1M550 604h.1M550 606h.1M550 608h.1"/>
<path d="M551 606h.1M552 610h.1M552 609h.1M552 605h.1M553 608h.1M553 609h.1M553 604h.1M554 608h.1M554 604h.1M554 607h.1M554 609h.1M555 605h.1"/>
<path d="M555 607h.1M556 609h.1M556 604h.1M557 605h.1M557 610h.1M557 608h.1M557 607l1 1h-1zM558 605h.1M558 607h.1M558 609h.1M559 607v1zM559 608h.1"/>
<path d="M559 609h.1M559 604h.1M560 608h.1M561 608h.1M561 605h.1M561 606h.1M562 610h.1M562 603h.1M563 608h.1M563 609h.1M563 604h.1M564 608h.1"/>
<path d="M564 607h.1M564 604h.1M564 606h.1M565 608h.1M565 606v1zM565 606h.1M566 607h.1M566 609h.1M567 608h.1M567 604h.1M567 605h1zM568 609h.1"/>
<path d="M569 604h.1M569 608h.1M569 606h.1M569 609h.1M569 610h.1M569 606v1zM570 607h.1M571 608h.1M571 604h.1M571 605h.1M572 610h.1M572 604h.1"/>
<path d="M572 607h.1M573 605h-1zM573 609h.1M573 605h.1M573 608h.1M573 607h1zM574 604h.1M574 608h.1M574 606h1zM575 608h.1M575 603h.1M576 605h.1"/>
<path d="M576 607h.1M576 610h.1M464 716l-4 3M471 715l-3 4 3-3M485 715l-3 4M497 715l-3 4M509 715l-3 4M569 715l-3 4M577 715l-4 4M741 712l-3 3M748 712l-3 4M811 712l-3 4"/>
<path d="M811 713l-3 3M819 713l-4 3M58 723h-6v19h-4v4h156v-4h-3v-19h-6M462 735h113M469 724h106M52 742h149M53 759l-3 3M59 753l-3 3M196 753l-3 3M202 759l-3 3M464 749l-4 3M471 740l-3 4"/>
<path d="M569 740l-3 4M577 749l-4 3M50 766l-4 3M206 766l-3 3"/>
</g>
<g font-size="10">
<text x="380" y="182">SECTIONAL ELEVATION</text>
<text x="797" y="193">TRAIL PIT PARTICULARS @ KM 10.987</text>
<text x="323" y="522">HALF PLAN AT TOP AND HALF PLAN AT BOTTOM</text>
<text x="771" y="756">SECTION OF RETURN</text>
<text x="475" y="772">SECTION OF ABUTMENT</text>
<text x="68" y="795">SECTIONAL ELEVATION AT ' PP '</text>
</g>
<text font-size="9" x="1156" y="19">1/3</text>
<g font-size="8">
<text x="966" y="19">NOTES AND SPECIFICATIONS</text>
<text x="966" y="249">HYDRAULIC PARTICULARS</text>
<text x="966" y="395">STRESS TABLE</text>
<text x="967" y="479">REFERENCE DRAWINGS</text>
</g>
<g font-size="6.7">
<text x="413" y="326">P</text>
<text x="413" y="476">P</text>
</g>
<g font-size="6.4">
<text x="960" y="730">CLIENT</text>
<text x="960" y="752">PROJECT</text>
<text x="960" y="772">TITLE</text>
<text x="960" y="793">CONTRACTORS</text>
</g>
<g font-size="6">
<text x="874" y="792">Approved By</text>
<text x="857" y="804">Sd/- Dated:10.08.2009</text>
<text x="768" y="813">Assistent Executive Engineer</text>
<text x="862" y="813">Superintending Engineer</text>
<text x="775" y="823">GNSS Circle,Kadapa</text>
<text x="863" y="824">GNSS Circle,Kadapa</text>
</g>
<g font-size="5.6">
<text x="288" y="25">3500</text>
<text x="321" y="25">500</text>
<text x="371" y="25">5900</text>
<text x="426" y="25">800</text>
<text x="479" y="25">5900</text>
<text x="531" y="25">500</text>
<text x="562" y="25">3500</text>
<text x="256" y="44">WALL AS PER M.O.S.T</text>
<text x="553" y="44">WALL AS PER M.O.S.T</text>
<text x="233" y="50">20 MM THICK EXPANSION JOINT</text>
<text x="552" y="50">20 MM THICK EXPANSION JOINT</text>
<text x="433" y="59">20</text>
<text x="531" y="61">20</text>
<text x="364" y="72">R.L +246.775</text>
<text x="399" y="84">+246.150</text>
<text x="436" y="90">+245.850</text>
<text x="200" y="93">ABUTMENT IN CC M15</text>
<text x="394" y="93">FSL +245.550</text>
<text x="451" y="93">BED BLOCK IN RCC M20</text>
<text x="608" y="93">ABUTMENT IN CC M15</text>
<text x="886" y="91">+ 244.250</text>
<text x="357" y="102">1.5</text>
<text x="363" y="107">1.0</text>
<text x="490" y="107">1.0</text>
<text x="497" y="102">1.5</text>
<text x="845" y="105" transform="rotate(-90 845 105)">500</text>
<text x="140" y="113">AGL + 244.250</text>
<text x="194" y="109">RETURN WALL IN CC M15</text>
<text x="447" y="111">PIER IN RCC M20</text>
<text x="608" y="109">RETURN WALL IN CC M15</text>
<text x="717" y="113">AGL + 244.250</text>
<text x="885" y="111">+ 243.750</text>
<text x="421" y="120">CBL +243.910</text>
<text x="236" y="125">+ 243.650</text>
<text x="307" y="123">2900</text>
<text x="543" y="123">2900</text>
<text x="602" y="125">+ 243.650</text>
<text x="439" y="128">+ 243.410</text>
<text x="236" y="133">+ 243.200</text>
<text x="307" y="136">3500</text>
<text x="453" y="134">+ 243.110</text>
<text x="543" y="137">3500</text>
<text x="602" y="133">+ 243.200</text>
<text x="845" y="135" transform="rotate(-90 845 135)">2000</text>
<text x="300" y="140">PIER FOUNDATION IN RCC M15 OVER</text>
<text x="455" y="141">+ 242.510</text>
<text x="300" y="147">150 TH LEVELLING COURSE IN CC M15</text>
<text x="425" y="150">3200</text>
<text x="887" y="152">+ 241.750</text>
<text x="425" y="162">6500</text>
<text x="332" y="170">4297</text>
<text x="425" y="170">7300</text>
<text x="518" y="170">4297</text>
<text x="538" y="224" transform="rotate(90 538 224)">SLOPE 1.5:1</text>
<text x="278" y="245">TBL +246.150</text>
<text x="580" y="245">TBL +246.150</text>
<text x="284" y="257">2500</text>
<text x="338" y="257">4298</text>
<text x="425" y="257">6500</text>
<text x="512" y="257">4298</text>
<text x="586" y="257">5000</text>
<text x="127" y="264">AGL + 244.250</text>
<text x="328" y="259" transform="rotate(-90 328 259)">SLOPE 1.5:1</text>
<text x="717" y="264">AGL + 244.250</text>
<text x="385" y="278">100 MM THICK LINING FOR BED IN CC M 10</text>
<text x="413" y="286">C.B.L + 243.910</text>
<text x="426" y="337">800</text>
<text x="425" y="344">1400</text>
<text x="356" y="358" transform="rotate(-90 356 358)">225</text>
<text x="363" y="355" transform="rotate(-90 363 355)">200</text>
<text x="256" y="364" transform="rotate(-90 256 364)">500</text>
<text x="293" y="362">+ 246.775</text>
<text x="547" y="362">+ 246.775</text>
<text x="608" y="364" transform="rotate(-90 608 364)">500</text>
<text x="132" y="397">R.L + 246.775</text>
<text x="637" y="397">R.L + 246.775</text>
<text x="256" y="404" transform="rotate(-90 256 404)">4250</text>
<text x="451" y="404" transform="rotate(-90 451 404)">4700</text>
<text x="466" y="404" transform="rotate(-90 466 404)">6200</text>
<text x="474" y="404" transform="rotate(-90 474 404)">6500</text>
<text x="608" y="404" transform="rotate(-90 608 404)">4250</text>
<text x="288" y="422">3500</text>
<text x="562" y="422">3500</text>
<text x="256" y="441" transform="rotate(-90 256 441)">500</text>
<text x="608" y="441" transform="rotate(-90 608 441)">500</text>
<text x="425" y="457">3200</text>
<text x="425" y="464">3500</text>
<text x="124" y="533" transform="rotate(-1 124 533)">5100</text>
<text x="124" y="542" transform="rotate(-1 124 542)">4700</text>
<text x="220" y="545">75 MM THICK WEARING COAT</text>
<text x="64" y="550">300</text>
<text x="124" y="549" transform="rotate(-1 124 549)">4250</text>
<text x="54" y="562" transform="rotate(-1 54 562)">600</text>
<text x="221" y="560">200 MM THICK PARAPET WALL</text>
<text x="471" y="559">75 MM THICK WEARING COAT</text>
<text x="69" y="565">338</text>
<text x="110" y="570">R.L. + 246.775</text>
<text x="510" y="567">WALL AS PER M.O.S.T</text>
<text x="54" y="572" transform="rotate(-1 54 572)">225</text>
<text x="217" y="572">225 MM THICK KERB IN RCC M20</text>
<text x="510" y="573">20 MM THICK EXPANSION JOINT</text>
<text x="749" y="575" transform="rotate(-1 749 575)">500</text>
<text x="54" y="581" transform="rotate(-1 54 581)">550</text>
<text x="82" y="577">+ 246.700</text>
<text x="217" y="582">520 MM THICK DECK SLAB IN RCC M20</text>
<text x="82" y="584">+ 246.150</text>
<text x="760" y="584">+ 247.675</text>
<text x="81" y="591">+ 245.850</text>
<text x="768" y="596">R.L + 246.775</text>
<text x="530" y="600">R.L. + 246.775</text>
<text x="219" y="608">BED BLOCK IN RCC M20</text>
<text x="428" y="608">+ 246.700</text>
<text x="459" y="615">+ 246.150</text>
<text x="462" y="625">+ 245.850</text>
<text x="672" y="627">RETURN WALL CC M15</text>
<text x="366" y="631">520 MM THICK DECK</text>
<text x="569" y="631">APPROACH SLAB</text>
<text x="366" y="637">SLAB IN RCC M20</text>
<text x="75" y="658">FSL + 245.550</text>
<text x="219" y="683">PIER IN RCC M20</text>
<text x="408" y="678">ABUTMENT IN CC M15</text>
<text x="667" y="696">RETURN WALL FOUNDATION</text>
<text x="709" y="703">IN CC M15</text>
<text x="74" y="710">CBL + 243.910</text>
<text x="461" y="719" transform="rotate(-1 461 719)">300</text>
<text x="473" y="719" transform="rotate(-1 473 719)">400</text>
<text x="486" y="719" transform="rotate(-1 486 719)">500</text>
<text x="498" y="719" transform="rotate(-1 498 719)">500</text>
<text x="532" y="719" transform="rotate(-1 532 719)">1500</text>
<text x="568" y="719" transform="rotate(-1 568 719)">300</text>
<text x="739" y="716" transform="rotate(-1 739 716)">300</text>
<text x="773" y="716" transform="rotate(-1 773 716)">1700</text>
<text x="810" y="716" transform="rotate(-1 810 716)">300</text>
<text x="201" y="724">+ 243.410</text>
<text x="576" y="725">+ 243.650</text>
<text x="819" y="721">+ 243.650</text>
<text x="231" y="732">PIER FOUNDATION IN RCC M15 OVER</text>
<text x="370" y="731">ABUTMENT FOUNDATION IN CC M15</text>
<text x="577" y="737">+ 243.200</text>
<text x="819" y="732">+ 243.200</text>
<text x="204" y="742">+ 242.510</text>
<text x="231" y="739">150 TH LEVELLING COURSE IN CC M15</text>
<text x="205" y="749">+ 242.360</text>
<text x="513" y="744" transform="rotate(-1 513 744)">2900</text>
<text x="513" y="753" transform="rotate(-1 513 753)">3600</text>
<text x="121" y="756" transform="rotate(-1 121 756)">5700</text>
<text x="121" y="763" transform="rotate(-1 121 763)">6200</text>
<text x="121" y="769" transform="rotate(-1 121 769)">6500</text>
</g>
<g font-size="5.4">
<text x="1056" y="143">GRADE OF CONCRETE</text>
<text x="1118" y="143">MAX. SIZE OF C.A</text>
<text x="968" y="146">Sl.No</text>
<text x="985" y="146">DETAILS OF COMPONENTS</text>
<text x="1056" y="149">AS PER IRC: 6-2000</text>
<text x="1117" y="149">AS PER IS:383</text>
<text x="966" y="263">S.NO</text>
<text x="986" y="263">DESCRIPTION OF ITEMS</text>
<text x="1061" y="263">QUANTITY &amp; UNITS</text>
<text x="1070" y="409">STRESSES IN T / SQ.M</text>
<text x="966" y="416">S.NO</text>
<text x="986" y="416">DESCRIPTION OF ITEMS</text>
<text x="1061" y="417">IN CONCRETE</text>
<text x="1112" y="417">ON SOIL</text>
<text x="1061" y="424">MAX.</text>
<text x="1079" y="424">MIN.</text>
<text x="1101" y="424">MAX.</text>
<text x="1120" y="424">MIN.</text>
</g>
<g font-size="5.3">
<text x="1037" y="727">GOVERNMENT OF ANDHRA PRADESH</text>
<text x="1037" y="734">IRRIGATION &amp; CAD DEPARTMENT</text>
<text x="1037" y="749">GANIDIKOTA LIFT IRRIGATION PROJECT</text>
<text x="1038" y="755">FEEDER CANAL</text>
<text x="1037" y="770">SINGLE LANE ROAD BRIDGE AT KM. 10.987</text>
<text x="1037" y="776">GENERAL PLAN AND SECTIONS</text>
<text x="1039" y="787">IVRCL - KBL (JV)</text>
<text x="1039" y="796">HYDERABAD</text>
</g>
<g font-size="5">
<text x="442" y="191">SCALE 1 : 100</text>
<text x="482" y="529">SCALE 1 : 100</text>
<text x="824" y="765">SCALE 1 : 50</text>
<text x="540" y="782">SCALE 1 : 50</text>
<text x="170" y="803">SCALE 1 :50</text>
</g>
<g font-size="4.8">
<text x="960" y="715">REVISION NO:</text>
<text x="1032" y="715">DRAWN</text>
<text x="1066" y="715">CHECKED</text>
<text x="1101" y="715">APPROVED</text>
<text x="1136" y="715">DATE</text>
<text x="978" y="810">DRAWING NO:</text>
<text x="1055" y="810">SCALE</text>
<text x="1127" y="810">DATE</text>
</g>
<g font-size="4.5">
<text x="964" y="28">1. ALL THE DIMENSIONS ARE IN MILLMETRES AND THE LEVELS ARE IN METRES.</text>
<text x="965" y="36">2. DO NOT SCALE THE DRAWING. ONLY FIGURED DIMENSIONS SHALL BE FOLLOWED.</text>
<text x="965" y="44">3. THE SINGLE LANE ROAD BRIDGE IS DESIGNED FOR A CARRIAGE WAY WIDTH OF 4.25M AND</text>
<text x="970" y="52">FOR ONE LANE OF IRC CLASS 'A' LOADING.</text>
<text x="965" y="60">4. THE BRIDGE IS DESIGNED ADOPTING THE FOLLOWING IRC AND IS CODES.</text>
<text x="969" y="68">i. IRC - 5 - 1998</text>
<text x="969" y="76">ii. IRC - 6 - 2000</text>
<text x="969" y="85">iii. IRC - 21 - 2000</text>
<text x="969" y="93">iv. IRC - 78 - 2000</text>
<text x="969" y="101">v. IRC - 83 - 2000</text>
<text x="859" y="105">ALL SOILS</text>
<text x="969" y="109">vi. IS 456 - 2000</text>
<text x="969" y="117">vii. IS 383</text>
<text x="966" y="125">5. THE SPECIFICATIONS PROPOSED FOR THE VARIOUS COMPONENTS OF THE STRUCTURE ARE AS FOLLOWS:</text>
<text x="863" y="138">S.D.R</text>
<text x="970" y="157">1</text>
<text x="985" y="157">WEARING COAT OF SLAB</text>
<text x="1077" y="157">CC M30</text>
<text x="1133" y="157">20 MM</text>
<text x="970" y="164">2</text>
<text x="985" y="164">DECK SLAB</text>
<text x="1077" y="164">RCC M20</text>
<text x="1133" y="164">20 MM</text>
<text x="970" y="172">3</text>
<text x="985" y="172">BED BLOCK OVER ABUTMENT</text>
<text x="1077" y="172">RCC M20</text>
<text x="1133" y="172">20 MM</text>
<text x="970" y="180">4</text>
<text x="985" y="180">BEDBLOCK OVER PIER</text>
<text x="1077" y="180">RCC M20</text>
<text x="1133" y="180">20 MM</text>
<text x="970" y="187">5</text>
<text x="985" y="187">PIER</text>
<text x="1077" y="187">RCC M20</text>
<text x="1133" y="187">20 MM</text>
<text x="970" y="195">6</text>
<text x="985" y="195">ABUTMENT AND RETURN</text>
<text x="1077" y="195">CC M15</text>
<text x="1133" y="195">20 MM</text>
<text x="970" y="203">7</text>
<text x="985" y="203">PIER FOUNDATION</text>
<text x="1077" y="203">RCC M25</text>
<text x="1133" y="203">20 MM</text>
<text x="970" y="211">8</text>
<text x="985" y="211">ABUTMENT &amp; RETURN FOUNDATION</text>
<text x="1077" y="211">CC M15</text>
<text x="1133" y="211">20 MM</text>
<text x="970" y="218">9</text>
<text x="985" y="218">APPROACH SLAB</text>
<text x="1077" y="218">CC M30</text>
<text x="1133" y="218">20 MM</text>
<text x="968" y="226">10</text>
<text x="985" y="225">LEVELLING COURSE FOR PIER</text>
<text x="1077" y="225">CC M15</text>
<text x="1133" y="225">20 MM</text>
<text x="968" y="232">11</text>
<text x="985" y="232">LINING FOR CANAL</text>
<text x="1076" y="232">CC M15</text>
<text x="1132" y="232">20 MM</text>
<text x="967" y="274">1</text>
<text x="983" y="274">DISCHARGE REQUIRED</text>
<text x="1065" y="274">9.068 CUMECS</text>
<text x="967" y="282">2</text>
<text x="983" y="282">DISCHARGE DESIGNED</text>
<text x="1065" y="282">9.135 CUMECS</text>
<text x="967" y="290">3</text>
<text x="983" y="290">BED WIDTH</text>
<text x="1065" y="290">6.50 M</text>
<text x="967" y="297">4</text>
<text x="983" y="297">FULL SUPPLY DEPTH</text>
<text x="1065" y="297">1.64 M</text>
<text x="967" y="305">5</text>
<text x="983" y="305">VELOCITY</text>
<text x="1065" y="305">0.622 M/SEC</text>
<text x="967" y="313">6</text>
<text x="983" y="313">BED FALL</text>
<text x="1065" y="313">1 / 10000</text>
<text x="967" y="320">7</text>
<text x="983" y="320">SIDE SLOPES ( HDR/ SOILS )</text>
<text x="1065" y="320">1.5 : 1</text>
<text x="967" y="328">8</text>
<text x="983" y="328">COEFFICIENT OF RUGOSITY</text>
<text x="1065" y="328">0.018</text>
<text x="967" y="336">9</text>
<text x="983" y="336">CANAL BED LEVEL</text>
<text x="1065" y="336">+ 243.910 M</text>
<text x="967" y="343">10</text>
<text x="983" y="343">FULL SUPPLY LEVEL</text>
<text x="1065" y="343">+ 245.550 M</text>
<text x="967" y="351">11</text>
<text x="983" y="351">TOP OF BANK LEVEL</text>
<text x="1065" y="351">+ 246.150 M</text>
<text x="967" y="359">12</text>
<text x="983" y="358">EXSISTING ROAD LEVEL</text>
<text x="1065" y="358">+ 244.250 M</text>
<text x="983" y="366">PROPOSED ROAD LEVEL</text>
<text x="1065" y="366">+ 246.775 M</text>
<text x="967" y="367">13</text>
<text x="967" y="374">14</text>
<text x="983" y="374">SKEW ANGLE</text>
<text x="1066" y="374">0 °</text>
<text x="967" y="433">1</text>
<text x="983" y="433">PIER</text>
<text x="1058" y="433">97.15</text>
<text x="1079" y="433">(-) 45.66</text>
<text x="1101" y="433">13.03</text>
<text x="1121" y="433">1.07</text>
<text x="967" y="440">2</text>
<text x="983" y="440">ABUTMENT</text>
<text x="1058" y="440">24.97</text>
<text x="1079" y="440">(-) 4.30</text>
<text x="1101" y="440">20.15</text>
<text x="1121" y="440">0.47</text>
<text x="967" y="448">3</text>
<text x="983" y="448">RETURN</text>
<text x="1058" y="448">22.89</text>
<text x="1079" y="448">(-) 2.95</text>
<text x="1101" y="448">16.80</text>
<text x="1121" y="448">1.92</text>
<text x="966" y="491">1. DRAWING NO. GLIP/FC/SLRB-10.775/002/2009 - RCC DETAILS OF DECK SLAB, KERB AND BED BLOCK</text>
<text x="966" y="498">2. DRAWING NO. GLIP/FC/SLRB-10.775/003/2009- RCC DETAILS OF PIER, PIER FOOTING AND ABUTMENT</text>
</g>
<g font-size="4.4">
<text x="957" y="824">GLIP/FC/SLRB-10.775/001/2009</text>
<text x="1047" y="824">AS INDICATED</text>
</g>
</svg>
